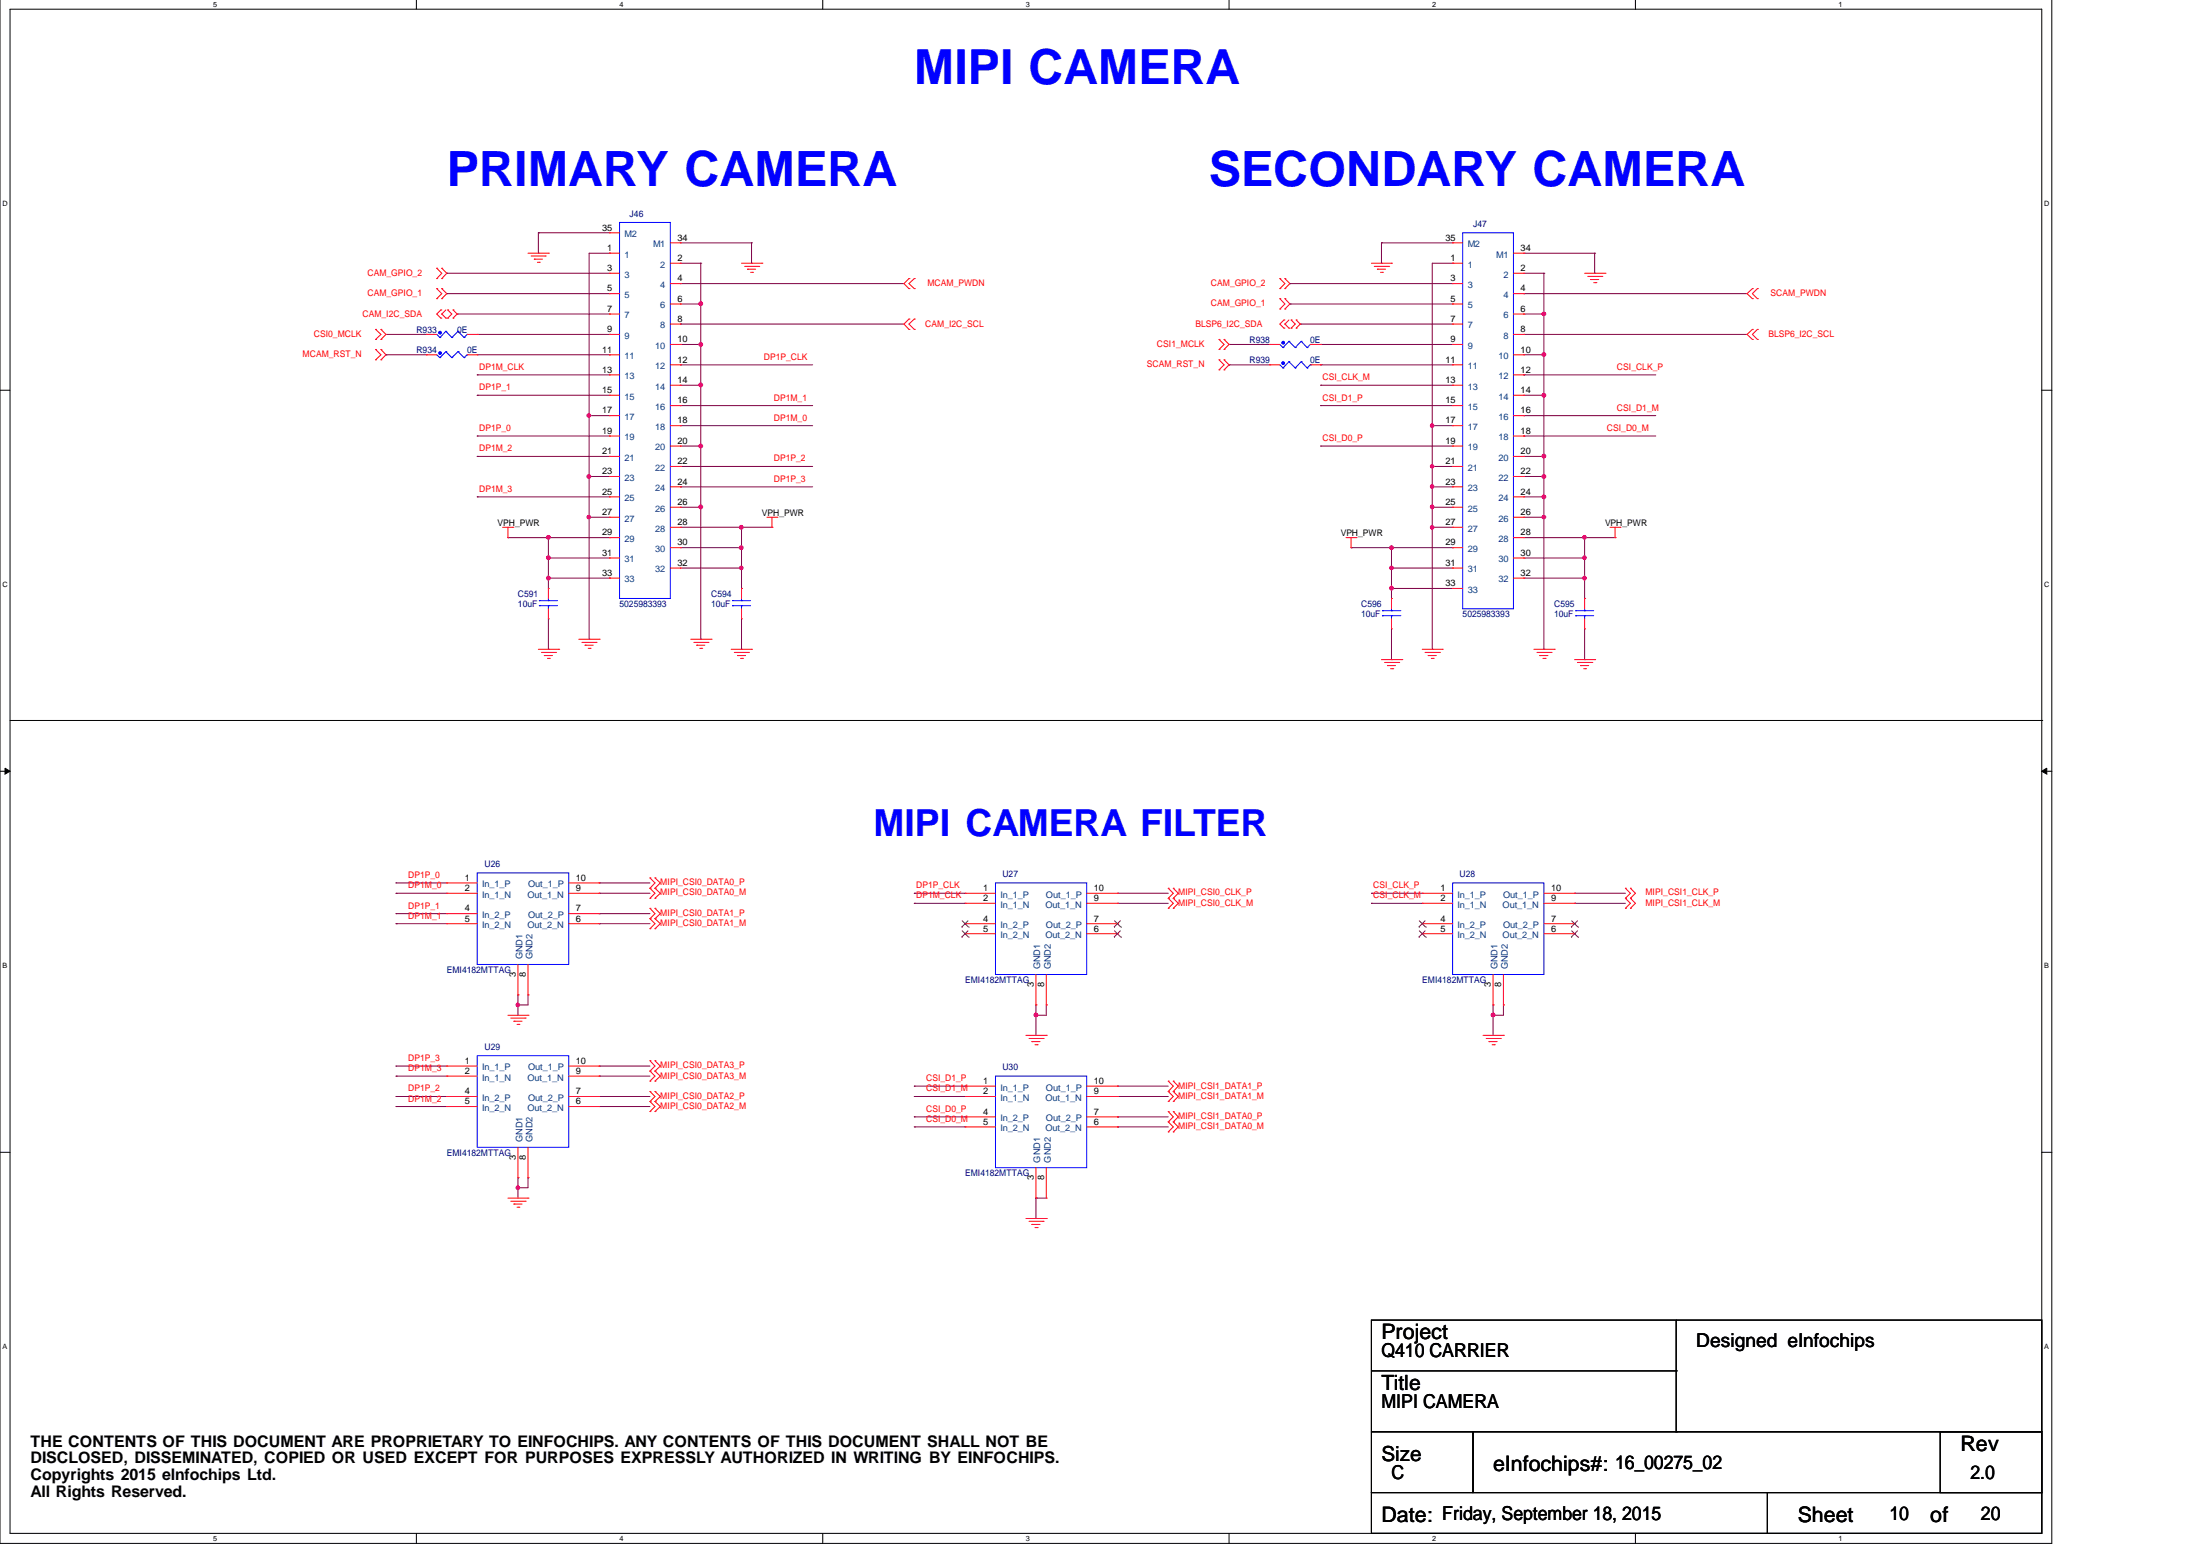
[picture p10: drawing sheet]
<svg xmlns="http://www.w3.org/2000/svg" width="297mm" height="210mm" viewBox="0 0 297 210" stroke-linecap="round" stroke-linejoin="round" font-family="sans-serif">
<path d="M0 -.1v208.4h277v-208.4M1.4 1.2h274.3v205.8h-274.3z" fill="none" stroke="#000" stroke-width=".14"/>
<g fill="#fff">
<path d="M28.8 0h.5v1.1h-.5z"/>
<path d="M28.8 207.1h.5v1.1h-.5z"/>
</g>
<path d="M56.2 -.1v1.3M56.2 207v1.3" fill="none" stroke="#000" stroke-width=".14"/>
<g fill="#fff">
<path d="M83.7 0h.5v1.1h-.5z"/>
<path d="M83.7 207.1h.5v1.1h-.5z"/>
</g>
<path d="M111.1 -.1v1.3M111.1 207v1.3" fill="none" stroke="#000" stroke-width=".14"/>
<g fill="#fff">
<path d="M138.5 0h.5v1.1h-.5z"/>
<path d="M138.5 207.1h.5v1.1h-.5z"/>
</g>
<path d="M165.9 -.1v1.3M165.9 207v1.3" fill="none" stroke="#000" stroke-width=".14"/>
<g fill="#fff">
<path d="M193.4 0h.5v1.1h-.5z"/>
<path d="M193.4 207.1h.5v1.1h-.5z"/>
</g>
<path d="M220.8 -.1v1.3M220.8 207v1.3" fill="none" stroke="#000" stroke-width=".14"/>
<g fill="#fff">
<path d="M248.2 0h.6v1.1h-.6z"/>
<path d="M248.2 207.1h.6v1.1h-.6z"/>
<path d="M.3 26.9h.7v1.1h-.7z"/>
<path d="M276 26.9h.7v1.1h-.7z"/>
<path d="M.3 78.4h.7v1h-.7z"/>
<path d="M276 78.4h.7v1h-.7z"/>
</g>
<path d="M0 52.7h1.4M275.7 52.7h1.3" fill="none" stroke="#000" stroke-width=".14"/>
<g fill="#fff">
<path d="M.3 129.8h.6v1.1h-.6z"/>
<path d="M276 129.8h.6v1.1h-.6z"/>
</g>
<path d="M0 104.1h1.4M275.7 104.1h1.3" fill="none" stroke="#000" stroke-width=".14"/>
<path d="M.7 103.7l.7 .4-.7 .4zM275.7 104.1l.7-.4v.8z" fill="#000" stroke="#000" stroke-width=".14"/>
<g fill="#fff">
<path d="M.3 181.2h.6v1.1h-.6z"/>
<path d="M276 181.2h.6v1.1h-.6z"/>
</g>
<g fill="none" stroke="#000" stroke-width=".14">
<path d="M1.4 97.3h274.3M275.7 97.3h.1M0 155.5h1.4M275.7 155.5h1.3M185.2 178.2h90.5v15.1h-90.5zM226.3 178.2v15.1M185.2 193.3h13.7v8.2h-13.7zM185.2 185.1h41.1M198.9 193.3h76.8v8.2h-76.8zM226.3 193.3h.1M226.3 185.1h.1M262 193.3h13.7v8.2h-13.7z"/>
<path d="M185.2 201.5h53.4v5.5h-53.4zM238.6 201.5h37.1v5.5h-37.1z"/>
</g>
<g fill="none" stroke="#800040" stroke-width=".14">
<path d="M60.3 36.9h.1M60.3 39.6h.1M60.3 36.9h22M60.3 39.6h22M72.7 31.4h.1M72.7 34.2h.1M72.7 31.4h9.6M72.7 31.4v2.8M82.3 34.2h.1M82.3 34.2h-2.8v52.1M91.9 38.3h.1M91.9 32.8h9.6"/>
<path d="M91.9 38.3h30.1M91.9 35.5h2.7M94.6 35.5h.1M94.6 35.5v50.8M101.5 32.8h.1M101.5 35.5h.1M101.5 32.8v2.7M174.2 38.3h.1M174.2 38.3h21.9M186.5 32.8h.1M186.5 35.5h.1M186.5 32.8h9.6"/>
<path d="M186.5 32.8v2.7M196.1 35.5h.1M196.1 35.5h-2.7v52.1M205.7 39.6h.1M205.7 36.9h2.7M205.7 39.6h30.2M205.7 34.2h9.6M208.4 36.9h.1M208.4 36.9v50.7M215.3 34.2h.1M215.3 36.9h.1M215.3 34.2v2.7"/>
<path d="M52.1 47.9h.1M52.1 45.1h5.5M52.1 47.9h5.5M57.6 45.1h.1M61.7 42.4h.1M61.7 42.4h20.6M64.4 58.9h.1M64.4 53.4h.1M64.4 50.6h.1M64.4 58.9h17.9M64.4 53.4h17.9M64.4 50.6h17.9"/>
<path d="M64.4 45.1h17.9M64.4 47.9h17.9M79.5 56.1h.1M79.5 56.1h2.8M82.3 47.9h.1M82.3 45.1h.1M91.9 57.5h.1M91.9 54.8h.1M91.9 49.2h.1M91.9 43.7h.1M91.9 57.5h17.8M91.9 54.8h17.8"/>
<path d="M91.9 49.2h17.8M91.9 52h2.7M91.9 43.7h30.1M91.9 41h2.7M91.9 46.5h2.7M94.6 41h.1M94.6 52h.1M94.6 46.5h.1M165.9 46.5h.1M165.9 49.2h.1M165.9 49.2h5.5M165.9 46.5h5.5"/>
<path d="M174.2 41h.1M174.2 41h21.9M175.6 43.7h.1M175.6 43.7h20.5M178.3 46.5h.1M178.3 49.2h.1M178.3 52h.1M178.3 54.8h.1M178.3 54.8h17.8M178.3 49.2h17.8M178.3 52h17.8M178.3 46.5h17.8"/>
<path d="M193.4 57.5h.1M193.4 57.5h2.7M205.7 45.1h.1M205.7 50.6h.1M205.7 56.1h.1M205.7 58.9h.1M205.7 58.9h17.9M205.7 56.1h17.9M205.7 53.4h2.7M205.7 50.6h17.9M205.7 42.4h2.7M205.7 45.1h30.2"/>
<path d="M205.7 47.9h2.7M208.4 42.4h.1M208.4 53.4h.1M208.4 47.9h.1M64.4 67.1h.1M64.4 61.6h.1M64.4 67.1h17.9M64.4 61.6h17.9M68.6 72.6h.1M68.6 72.6h13.7M74 78h.1M74 75.3h.1"/>
<path d="M74 72.6h.1M74 72.6v6.8M74 78h8.3M74 75.3h8.3M79.5 69.8h.1M79.5 64.3h.1M79.5 69.8h2.8M79.5 64.3h2.8M82.3 78h.1M82.3 72.6h.1M91.9 65.7h.1M91.9 63h.1"/>
<path d="M91.9 76.7h8.2M91.9 71.2h12.3M91.9 73.9h8.2M91.9 68.5h2.7M91.9 65.7h17.8M91.9 63h17.8M91.9 60.2h2.7M94.6 68.5h.1M94.6 60.2h.1M100.1 76.7h.1M100.1 79.4h.1M100.1 71.2h.1"/>
<path d="M100.1 73.9h.1M100.1 71.2v8.2M104.2 71.2h.1M178.3 60.2h.1M178.3 60.2h17.8M182.4 73.9h.1M182.4 73.9h13.7M187.9 79.4h.1M187.9 76.7h.1M187.9 73.9h.1M187.9 76.7h8.2M187.9 73.9v6.9"/>
<path d="M187.9 79.4h8.2M193.4 71.2h.1M193.4 65.7h.1M193.4 68.5h.1M193.4 63h.1M193.4 71.2h2.7M193.4 68.5h2.7M193.4 65.7h2.7M193.4 63h2.7M196.1 79.4h.1M196.1 73.9h.1M205.7 78h8.3"/>
<path d="M205.7 75.3h8.3M205.7 72.6h12.4M205.7 67.1h2.7M205.7 69.8h2.7M205.7 64.3h2.7M205.7 61.6h2.7M208.4 69.8h.1M208.4 61.6h.1M208.4 64.3h.1M208.4 67.1h.1M214 78h.1M214 72.6h.1"/>
<path d="M214 75.3h.1M214 72.6v8.2M218.1 72.6h.1M74 87.6h.1M74 83.5v4.1M79.5 86.3h.1M94.6 86.3h.1M100.1 87.6h.1M100.1 83.5v4.1M187.9 89h.1M187.9 84.9v4.1M193.4 87.6h.1"/>
<path d="M208.4 87.6h.1M214 89h.1M214 80.8h.1M214 84.9v4.1M53.5 119.2h.1M53.5 119.2h6.8M80.9 119.2h.1M80.9 119.2h6.9M53.5 120.6h.1M53.5 123.3h.1M53.5 124.7h.1M53.5 120.6h6.8"/>
<path d="M53.5 123.3h6.8M53.5 124.7h6.8M69.9 134.3h.1M69.9 135.7h.1M69.9 134.3v2.7M71.3 134.3h.1M71.3 134.3v1.4h-1.4M80.9 120.6h.1M80.9 123.3h.1M80.9 124.7h.1M80.9 120.6h6.9M80.9 123.3h6.9"/>
<path d="M80.9 124.7h6.9M123.4 120.6h.1M123.4 121.9h.1M123.4 120.6h6.9M123.4 121.9h6.9M139.9 135.7h.1M139.9 137h.1M139.9 135.7v4.1M141.3 135.7h.1M141.3 135.7v1.3h-1.4M150.9 120.6h.1M150.9 121.9h.1"/>
<path d="M150.9 120.6h6.8M150.9 121.9h6.8M185.2 120.6h.1M185.2 121.9h.1M185.2 120.6h6.8M185.2 121.9h6.8M201.6 135.7h.1M201.6 137h.1M201.6 135.7v4.1M203 135.7h.1M203 135.7v1.3h-1.4M212.6 120.6h.1"/>
<path d="M212.6 121.9h.1M212.6 120.6h6.9M212.6 121.9h6.9M53.5 143.9h.1M53.5 145.3h.1M53.5 148h.1M53.5 149.4h.1M53.5 143.9h6.8M53.5 145.3h6.8M53.5 148h6.8M53.5 149.4h6.8M69.9 159h.1"/>
<path d="M69.9 159v2.7M71.3 159h.1M71.3 159v1.3h-1.4M80.9 143.9h.1M80.9 145.3h.1M80.9 148h.1M80.9 149.4h.1M80.9 143.9h6.9M80.9 145.3h6.9M80.9 148h6.9M80.9 149.4h6.9M123.4 146.6h.1"/>
<path d="M123.4 148h.1M123.4 150.8h.1M123.4 152.1h.1M123.4 148h6.9M123.4 146.6h6.9M123.4 150.8h6.9M123.4 152.1h6.9M150.9 146.6h.1M150.9 148h.1M150.9 150.8h.1M150.9 152.1h.1M150.9 148h6.8"/>
<path d="M150.9 146.6h6.8M150.9 150.8h6.8M150.9 152.1h6.8M69.9 160.3h.1M139.9 161.7h.1M139.9 161.7v2.8M139.9 161.7h1.4"/>
</g>
<g fill="#f0f" stroke="#f0f" stroke-width=".14">
<circle cx="69.9" cy="135.6" r=".24"/>
<circle cx="69.9" cy="160.3" r=".24"/>
<circle cx="139.9" cy="137" r=".25"/>
<circle cx="201.6" cy="137" r=".25"/>
<circle cx="74" cy="78" r=".25"/>
<circle cx="100.1" cy="76.7" r=".24"/>
<circle cx="74" cy="75.3" r=".25"/>
<circle cx="100.1" cy="71.2" r=".25"/>
<circle cx="100.1" cy="73.9" r=".25"/>
<circle cx="74" cy="72.5" r=".25"/>
<circle cx="79.5" cy="56.1" r=".24"/>
<circle cx="94.6" cy="41" r=".25"/>
<circle cx="79.5" cy="69.8" r=".24"/>
<circle cx="94.6" cy="68.4" r=".25"/>
<circle cx="79.5" cy="64.3" r=".25"/>
<circle cx="94.6" cy="52" r=".25"/>
<circle cx="94.6" cy="60.2" r=".25"/>
<circle cx="193.3" cy="57.5" r=".24"/>
<circle cx="213.9" cy="78" r=".24"/>
<circle cx="187.9" cy="76.7" r=".24"/>
<circle cx="187.9" cy="79.4" r=".25"/>
<circle cx="187.9" cy="73.9" r=".25"/>
<circle cx="213.9" cy="72.5" r=".24"/>
<circle cx="213.9" cy="75.3" r=".24"/>
<circle cx="208.5" cy="42.4" r=".24"/>
<circle cx="208.5" cy="69.8" r=".24"/>
<circle cx="193.3" cy="65.7" r=".24"/>
<circle cx="193.3" cy="68.4" r=".24"/>
<circle cx="208.4" cy="61.6" r=".25"/>
<circle cx="193.4" cy="62.9" r=".23"/>
<circle cx="208.4" cy="64.3" r=".25"/>
<circle cx="208.4" cy="67.1" r=".25"/>
<circle cx="94.6" cy="46.5" r=".25"/>
<circle cx="208.4" cy="47.9" r=".25"/>
<circle cx="208.4" cy="53.4" r=".25"/>
<circle cx="193.3" cy="71.2" r=".24"/>
</g>
<g fill="none" stroke="#f00" stroke-width=".14">
<path d="M59 37.6h.1M59 36.2h.1M59 39h.1M59 36.2l.6 .7-.6 .7M59 39l.6 .6-.6 .7M59.6 36.2h.1M59.6 37.6h.1M59.6 39h.1M59.6 36.2l.7 .7-.7 .7M59.6 39l.7 .6-.7 .7M71.3 34.2h2.7M71.7 34.6h1.9"/>
<path d="M72.1 35h.1M72.1 35h1.1M72.6 35.4h.2M72.8 35.4h.1M73.6 34.6h.1M74 34.2h.1M82.3 34.2h.1M82.3 36.9h.1M82.3 39.6h.1M82.3 31.4h.1M82.3 34.2h1.4M82.3 36.9h1.4"/>
<path d="M82.3 39.6h1.4M82.3 31.4h1.4M90.5 35.5h1.4M90.5 38.3h1.4M90.5 32.8h1.4M91.9 32.8h.1M91.9 35.5h.1M91.9 38.3h.1M100.1 35.5h2.8M100.5 36h1.9M100.9 36.3h.1M100.9 36.3h1.1"/>
<path d="M101.3 36.8h.3M101.6 36.8h.1M102.4 36h.1M102.9 35.5h.1M122.7 39h.1M122.7 37.6h.1M122.7 37.6l-.7 .7 .7 .7M123.4 37.6h.1M123.4 39h.1M123.4 37.6l-.7 .7 .7 .7M172.8 39h.1M172.8 37.6h.1"/>
<path d="M172.8 37.6l.7 .7-.7 .7M173.5 37.6h.1M173.5 39h.1M173.5 37.6l.7 .7-.7 .7M185.2 35.5h2.7M185.5 36h2M186 36.3h.1M186 36.3h1.1M186.4 36.8h.2M186.6 36.8h.1M187.5 36h.1M187.9 35.5h.1"/>
<path d="M196.1 35.5h.1M196.1 38.3h.1M196.1 32.8h.1M196.1 35.5h1.4M196.1 38.3h1.4M196.1 32.8h1.4M204.3 34.2h1.4M204.3 36.9h1.4M204.3 39.6h1.4M205.7 34.2h.1M205.7 36.9h.1M205.7 39.6h.1"/>
<path d="M214 36.9h2.7M214.4 37.3h1.9M214.8 37.7h.1M214.8 37.7h1.1M215.2 38.2h.3M215.5 38.2h.1M216.3 37.3h.1M216.7 36.9h.1M236.6 39h.1M236.6 39l-.7 .6 .7 .7M237.3 39h.1M237.3 39l-.7 .6 .7 .7"/>
<path d="M50.7 48.6h.1M50.7 47.2h.1M50.7 45.8h.1M50.7 44.5h.1M50.7 47.2l.7 .7-.7 .7M50.7 44.5l.7 .6-.7 .7M51.4 47.2h.1M51.4 48.6h.1M51.4 44.5h.1M51.4 45.8h.1M51.4 47.2l.7 .7-.7 .7M51.4 44.5l.7 .6-.7 .7"/>
<path d="M57.6 47.9h.1M57.6 45.1h.1M57.6 45.1h1.4M57.6 47.9h1.4M59 40.3h.1M59.5 41.8h.1M59.5 42.9h.1M59.5 41.8l-.5 .6 .5 .5M59.6 40.3h.1M59.6 42.4h.1M59.6 42.4l.6 .5M60.2 42.9h.1"/>
<path d="M60.2 41.8l-.6 .6M60.5 42.9h.1M60.5 41.8h.1M60.5 41.8l.5 .6-.5 .5M61.2 42.9h.1M61.2 41.8h.1M61.2 41.8l.5 .6-.5 .5M63.1 45.1h1.3M63.1 47.9h1.3M64.4 47.9h.1M64.4 45.1h.1M82.3 42.4h.1"/>
<path d="M82.3 45.1h.1M82.3 47.9h.1M82.3 50.6h.1M82.3 53.4h.1M82.3 56.1h.1M82.3 58.9h.1M82.3 42.4h1.4M82.3 45.1h1.4M82.3 47.9h1.4M82.3 50.6h1.4M82.3 53.4h1.4M82.3 56.1h1.4"/>
<path d="M82.3 58.9h1.4M90.5 49.2h1.4M90.5 41h1.4M90.5 43.7h1.4M90.5 46.5h1.4M90.5 52h1.4M90.5 54.8h1.4M90.5 57.5h1.4M91.9 41h.1M91.9 43.7h.1M91.9 46.5h.1M91.9 49.2h.1"/>
<path d="M91.9 52h.1M91.9 54.8h.1M91.9 57.5h.1M122.7 44.5h.1M122.7 43.1h.1M122.7 43.1l-.7 .6 .7 .8M123.4 43.1h.1M123.4 44.5h.1M123.4 43.1l-.7 .6 .7 .8M164.6 47.2h.1M164.6 45.8h.1M164.6 49.9h.1"/>
<path d="M164.6 48.6h.1M164.6 45.8l.7 .7-.7 .7M164.6 48.6l.7 .6-.7 .7M165.3 45.8h.1M165.3 47.2h.1M165.3 48.6h.1M165.3 49.9h.1M165.3 45.8l.6 .7-.6 .7M165.3 48.6l.6 .6-.6 .7M171.4 49.2h.1M171.4 46.5h.1M171.4 49.2h1.4"/>
<path d="M171.4 46.5h1.4M172.8 41.7h.1M172.8 40.3h.1M172.8 40.3l.7 .7-.7 .7M173.4 43.2h.1M173.4 44.3h.1M173.4 43.2l-.6 .5 .6 .6M173.5 43.7h.1M173.5 40.3h.1M173.5 41.7h.1M173.5 43.7l.5 .6M173.5 40.3l.7 .7-.7 .7"/>
<path d="M174 44.3h.1M174 43.2l-.5 .5M174.3 44.3h.1M174.3 43.2h.1M174.3 43.2l.6 .5-.6 .6M175 44.3h.1M175 43.2h.1M175 43.2l.6 .5-.6 .6M176.9 49.2h1.4M176.9 46.5h1.4M178.3 49.2h.1M178.3 46.5h.1"/>
<path d="M196.1 41h.1M196.1 43.7h.1M196.1 46.5h.1M196.1 49.2h.1M196.1 52h.1M196.1 54.8h.1M196.1 57.5h.1M196.1 49.2h1.4M196.1 41h1.4M196.1 43.7h1.4M196.1 46.5h1.4M196.1 52h1.4"/>
<path d="M196.1 54.8h1.4M196.1 57.5h1.4M204.3 42.4h1.4M204.3 45.1h1.4M204.3 47.9h1.4M204.3 50.6h1.4M204.3 53.4h1.4M204.3 56.1h1.4M204.3 58.9h1.4M205.7 42.4h.1M205.7 45.1h.1M205.7 47.9h.1"/>
<path d="M205.7 50.6h.1M205.7 53.4h.1M205.7 56.1h.1M205.7 58.9h.1M236.6 45.8h.1M236.6 44.5h.1M236.6 40.3h.1M236.6 44.5l-.7 .6 .7 .7M237.3 44.5h.1M237.3 45.8h.1M237.3 40.3h.1M237.3 44.5l-.7 .6 .7 .7"/>
<path d="M67.9 71.2h1.4M68.6 72.6h.1M68.6 71.2v1.4M69.3 71.2h.1M74 79.4h.1M74 79.4v1.4M82.3 61.6h.1M82.3 64.3h.1M82.3 67.1h.1M82.3 69.8h.1M82.3 72.6h.1M82.3 75.3h.1"/>
<path d="M82.3 78h.1M82.3 69.8h1.4M82.3 72.6h1.4M82.3 61.6h1.4M82.3 64.3h1.4M82.3 67.1h1.4M82.3 75.3h1.4M82.3 78h1.4M90.5 71.2h1.4M90.5 60.2h1.4M90.5 63h1.4M90.5 65.7h1.4"/>
<path d="M90.5 68.5h1.4M90.5 73.9h1.4M90.5 76.7h1.4M91.9 60.2h.1M91.9 63h.1M91.9 65.7h.1M91.9 68.5h.1M91.9 71.2h.1M91.9 73.9h.1M91.9 76.7h.1M100.1 79.4h.1M100.1 79.4v1.4"/>
<path d="M103.5 69.8h1.4M104.2 71.2h.1M104.2 69.8v1.4M104.9 69.8h.1M181.7 72.6h1.4M182.4 73.9h.1M182.4 72.6v1.3M183.1 72.6h.1M196.1 60.2h.1M196.1 63h.1M196.1 65.7h.1M196.1 68.5h.1"/>
<path d="M196.1 71.2h.1M196.1 73.9h.1M196.1 76.7h.1M196.1 79.4h.1M196.1 71.2h1.4M196.1 60.2h1.4M196.1 63h1.4M196.1 65.7h1.4M196.1 68.5h1.4M196.1 73.9h1.4M196.1 76.7h1.4M196.1 79.4h1.4"/>
<path d="M204.3 69.8h1.4M204.3 72.6h1.4M204.3 61.6h1.4M204.3 64.3h1.4M204.3 67.1h1.4M204.3 75.3h1.4M204.3 78h1.4M205.7 61.6h.1M205.7 64.3h.1M205.7 67.1h.1M205.7 69.8h.1M205.7 72.6h.1"/>
<path d="M205.7 75.3h.1M205.7 78h.1M217.4 71.2h1.3M218.1 72.6h.1M218.1 71.2v1.4M218.7 71.2h.1M72.7 87.6h2.7M73.1 88.1h1.9M73.5 88.5h.1M73.5 88.5h1.1M73.9 88.9h.3M74 83.5h.1"/>
<path d="M74 82.2v1.3M74.2 88.9h.1M75 88.1h.1M75.4 87.6h.1M78.1 86.3h2.8M78.6 86.7h1.9M79 87.1h.1M79 87.1h1.1M79.4 87.5h.3M79.7 87.5h.1M80.5 86.7h.1M80.9 86.3h.1"/>
<path d="M93.3 86.3h2.7M93.7 86.7h1.9M94.1 87.1h.1M94.1 87.1h1.1M94.5 87.5h.2M94.7 87.5h.1M95.6 86.7h.1M96 86.3h.1M98.7 87.6h2.8M99.1 88.1h1.9M99.6 88.5h.1M99.6 88.5h1.1"/>
<path d="M100 88.9h.2M100.1 83.5h.1M100.1 82.2v1.3M100.2 88.9h.1M101 88.1h.1M101.5 87.6h.1M186.5 89h2.8M186.9 89.4h1.9M187.3 89.8h.1M187.3 89.8h1.1M187.7 90.3h.3M187.9 80.8h.1"/>
<path d="M187.9 84.9h.1M187.9 80.8v1.4M187.9 83.5v1.4M188 90.3h.1M188.8 89.4h.1M189.3 89h.1M192 87.6h2.7M192.4 88.1h2M192.8 88.5h.1M192.8 88.5h1.1M193.3 88.9h.2M193.5 88.9h.1"/>
<path d="M194.4 88.1h.1M194.7 87.6h.1M207.1 87.6h2.7M207.5 88.1h1.9M207.9 88.5h.1M207.9 88.5h1.1M208.3 88.9h.3M208.6 88.9h.1M209.4 88.1h.1M209.8 87.6h.1M212.6 89h2.7M213 89.4h1.9"/>
<path d="M213.4 89.8h.1M213.4 89.8h1.1M213.8 90.3h.3M214 80.8h.1M214 84.9h.1M214 80.8v1.4M214 83.5v1.4M214.1 90.3h.1M214.9 89.4h.1M215.3 89h.1M60.3 119.2h.1M60.3 119.2h4.1"/>
<path d="M76.8 119.2h4.1M80.9 119.2h.1M87.8 119.9h.1M87.8 118.5h.1M87.8 118.5l.6 .7-.6 .7M87.8 119.9l.6 .7-.6 .7M88.4 119.9h.1M88.4 118.5h.1M88.4 118.5l.8 .7-.8 .7M88.4 119.9l.8 .7-.8 .7M157.7 119.9h.1M157.7 119.9l.7 .7-.7 .7"/>
<path d="M158.4 119.9h.1M158.4 119.9l.7 .7-.7 .7M219.5 119.9h.1M219.5 119.9l.6 .7-.6 .7M220.1 119.9h.1M220.1 119.9l.7 .7-.7 .7M60.3 120.6h.1M60.3 123.3h.1M60.3 124.7h.1M60.3 120.6h4.1M60.3 124.7h4.1M60.3 123.3h4.1"/>
<path d="M68.6 137h2.7M69 137.4h1.9M69.4 137.9h.1M69.4 137.9h1.1M69.8 138.3h.3M69.9 134.3h.1M69.9 130.2v4.1M70.1 138.3h.1M70.9 137.4h.1M71.3 137h.1M71.3 134.3h.1M71.3 130.2v4.1"/>
<path d="M76.8 120.6h4.1M76.8 124.7h4.1M76.8 123.3h4.1M80.9 120.6h.1M80.9 123.3h.1M80.9 124.7h.1M87.8 121.3h.1M87.8 124h.1M87.8 122.6h.1M87.8 125.4h.1M87.8 122.6l.6 .7-.6 .7M87.8 124l.6 .7-.6 .7"/>
<path d="M88.4 121.3h.1M88.4 124h.1M88.4 122.6h.1M88.4 125.4h.1M88.4 122.6l.8 .7-.8 .7M88.4 124l.8 .7-.8 .7M130.3 120.6h.1M130.3 121.9h.1M130.3 124.7h.1M130.3 126h.1M130.3 120.6h4.1M130.3 121.9h4.1"/>
<path d="M130.3 124.7h4.1M130.3 126h4.1M138.5 139.8h2.8M139.9 135.7h.1M139.9 131.5v4.2M141.3 139.8h.1M141.3 135.7h.1M141.3 131.5v4.2M146.7 120.6h4.2M146.7 121.9h4.2M146.7 124.7h4.2M146.7 126h4.2"/>
<path d="M150.9 120.6h.1M150.9 121.9h.1M150.9 124.7h.1M150.9 126h.1M157.7 121.3h.1M157.7 122.6h.1M157.7 121.3l.7 .6-.7 .7M158.4 121.3h.1M158.4 122.6h.1M158.4 121.3l.7 .6-.7 .7M192 120.6h.1M192 121.9h.1"/>
<path d="M192 124.7h.1M192 126h.1M192 120.6h4.1M192 121.9h4.1M192 124.7h4.1M192 126h4.1M200.2 139.8h2.8M201.6 135.7h.1M201.6 131.5v4.2M203 139.8h.1M203 135.7h.1M203 131.5v4.2"/>
<path d="M208.4 120.6h4.2M208.4 121.9h4.2M208.4 124.7h4.2M208.4 126h4.2M212.6 120.6h.1M212.6 121.9h.1M212.6 124.7h.1M212.6 126h.1M219.5 121.3h.1M219.5 122.6h.1M219.5 121.3l.6 .6-.6 .7M220.1 121.3h.1"/>
<path d="M220.1 122.6h.1M220.1 121.3l.7 .6-.7 .7M60.3 143.9h.1M60.3 145.3h.1M60.3 148h.1M60.3 149.4h.1M60.3 148h4.1M60.3 143.9h4.1M60.3 145.3h4.1M60.3 149.4h4.1M69.9 159h.1M69.9 154.9v4.1"/>
<path d="M71.3 159h.1M71.3 154.9v4.1M76.8 148h4.1M76.8 143.9h4.1M76.8 145.3h4.1M76.8 149.4h4.1M80.9 143.9h.1M80.9 145.3h.1M80.9 148h.1M80.9 149.4h.1M87.8 144.6h.1M87.8 143.2h.1"/>
<path d="M87.8 145.9h.1M87.8 148.7h.1M87.8 147.3h.1M87.8 150h.1M87.8 143.2l.6 .7-.6 .7M87.8 144.6l.6 .7-.6 .6M87.8 147.3l.6 .7-.6 .7M87.8 148.7l.6 .7-.6 .6M88.4 144.6h.1M88.4 143.2h.1M88.4 145.9h.1M88.4 148.7h.1"/>
<path d="M88.4 147.3h.1M88.4 150h.1M88.4 143.2l.8 .7-.8 .7M88.4 144.6l.8 .7-.8 .6M88.4 147.3l.8 .7-.8 .7M88.4 148.7l.8 .7-.8 .6M130.3 146.6h.1M130.3 148h.1M130.3 150.8h.1M130.3 152.1h.1M130.3 146.6h4.1M130.3 148h4.1"/>
<path d="M130.3 150.8h4.1M130.3 152.1h4.1M138.9 140.2h1.9M139.3 140.6h.1M139.3 140.6h1.1M139.7 141h.3M139.9 157.6v4.1M140 141h.1M140.8 140.2h.1M141.3 157.6v4.1M146.7 146.6h4.2M146.7 148h4.2"/>
<path d="M146.7 150.8h4.2M146.7 152.1h4.2M150.9 146.6h.1M150.9 148h.1M150.9 150.8h.1M150.9 152.1h.1M157.7 147.3h.1M157.7 145.9h.1M157.7 148.7h.1M157.7 151.4h.1M157.7 150h.1M157.7 152.8h.1"/>
<path d="M157.7 145.9l.7 .7-.7 .7M157.7 147.3l.7 .7-.7 .7M157.7 150l.7 .8-.7 .6M157.7 151.4l.7 .7-.7 .7M158.4 147.3h.1M158.4 145.9h.1M158.4 148.7h.1M158.4 151.4h.1M158.4 150h.1M158.4 152.8h.1M158.4 145.9l.7 .7-.7 .7M158.4 147.3l.7 .7-.7 .7"/>
<path d="M158.4 150l.7 .8-.7 .6M158.4 151.4l.7 .7-.7 .7M200.7 140.2h1.9M201 140.6h.1M201 140.6h1.1M201.5 141h.3M201.8 141h.1M202.6 140.2h.1M68.6 161.7h2.7M69 162.2h1.9M69.4 162.5h.1M69.4 162.5h1.1"/>
<path d="M69.8 163h.3M70.1 163h.1M70.9 162.2h.1M71.3 161.7h.1M138.5 164.5h2.8M138.9 164.9h1.9M139.3 165.3h.1M139.3 165.3h1.1M139.7 165.7h.3M139.9 161.7h.1M140 165.7h.1M140.8 164.9h.1"/>
<path d="M141.3 164.5h.1M141.3 161.7h.1"/>
</g>
<g fill="none" stroke="#00f" stroke-width=".14">
<path d="M83.7 30h6.8v50.8h-6.8zM197.5 31.4h6.8v50.8h-6.8zM59 47.9l.4 .4M59 45.1l.4 .5M59.4 48.3h.1M59.4 45.6h.1M60.2 47.5h.1M60.2 44.7h.1M60.2 47.5l-.8 .8M60.2 47.5l.8 .8M60.2 44.7l-.8 .9M60.2 44.7l.8 .9"/>
<path d="M61 48.3h.1M61 45.6h.1M61.8 47.5h.1M61.8 44.7h.1M61.8 47.5l-.8 .8M61.8 47.5l.9 .8M61.8 44.7l-.8 .9M61.8 44.7l.9 .9M62.7 48.3h.1M62.7 45.6h.1M63.1 47.9h.1M63.1 45.1h.1"/>
<path d="M63.1 47.9l-.4 .4M63.1 45.1l-.4 .5M172.8 49.2l.4 .5M172.8 46.5l.4 .4M173.2 49.7h.1M173.2 46.9h.1M174 48.8h.1M174 46.1h.1M174 48.8l-.8 .9M174 48.8l.9 .9M174 46.1l-.8 .8M174 46.1l.9 .8"/>
<path d="M174.9 49.7h.1M174.9 46.9h.1M175.7 48.8h.1M175.7 46.1h.1M175.7 48.8l-.8 .9M175.7 48.8l.8 .9M175.7 46.1l-.8 .8M175.7 46.1l.8 .8M176.5 49.7h.1M176.5 46.9h.1M176.9 49.2h.1M176.9 46.5h.1"/>
<path d="M176.9 49.2l-.4 .5M176.9 46.5l-.4 .4M72.8 81.8h.1M72.8 81.1h.1M72.8 81.8h2.5M72.8 81.1h2.5M74 81.1h.1M74 81.8h.1M74 80.8v.3M74 81.8v.4M98.9 81.8h.1M98.9 81.1h.1"/>
<path d="M98.9 81.8h2.4M98.9 81.1h2.4M100.1 81.1h.1M100.1 81.8h.1M100.1 80.8v.3M100.1 81.8v.4M186.6 83.1h.1M186.6 82.4h.1M186.6 83.1h2.5M186.6 82.4h2.5M187.9 82.4h.1M187.9 83.1h.1"/>
<path d="M187.9 82.2v.2M187.9 83.1v.4M212.7 83.1h.1M212.7 82.4h.1M212.7 83.1h2.5M212.7 82.4h2.5M214 82.4h.1M214 83.1h.1M214 82.2v.2M214 83.1v.4M64.4 117.8h12.4v12.4h-12.4zM134.4 119.2h12.3v12.3h-12.3z"/>
<path d="M196.1 119.2h12.3v12.3h-12.3zM64.4 142.5h12.4v12.4h-12.4zM134.4 145.3h12.3v12.3h-12.3z"/>
</g>
<g fill="none" stroke="#804000" stroke-width=".14">
<path d="M129.8 125.2h.1M129.8 126.5h.1M129.9 124.3l.9 .9M129.9 125.6l.9 .9M130.7 124.3l-.9 .9M130.7 125.6l-.9 .9M130.8 125.2h.1M130.8 126.5h.1M150.4 125.2h.1M150.4 126.5h.1M150.5 124.3l.8 .9M150.5 125.6l.8 .9"/>
<path d="M151.3 124.3l-.9 .9M151.3 125.6l-.9 .9M151.3 125.2h.1M151.3 126.5h.1M191.6 125.2h.1M191.6 126.5h.1M191.6 124.3l.9 .9M191.6 125.6l.9 .9M192.4 124.3l-.8 .9M192.4 125.6l-.8 .9M192.5 125.2h.1M192.5 126.5h.1"/>
<path d="M212.1 125.2h.1M212.1 126.5h.1M212.2 124.3l.9 .9M212.2 125.6l.9 .9M213 124.3l-.9 .9M213 125.6l-.9 .9M213.1 125.2h.1M213.1 126.5h.1"/>
</g>
<g fill="#00f" stroke="#00f" stroke-width=".14">
<circle cx="173.2" cy="49" r=".19"/>
<circle cx="59.4" cy="47.7" r=".19"/>
<circle cx="59.4" cy="44.9" r=".19"/>
<circle cx="173.2" cy="46.3" r=".19"/>
</g>
<g font-size="6.6" fill="#00f">
<text x="60.3" y="25.2">PRIMARY CAMERA</text>
<text x="163.2" y="25.2">SECONDARY CAMERA</text>
</g>
<text font-size="6.5" fill="#00f" x="123.4" y="11.4">MIPI CAMERA</text>
<text font-size="5" fill="#00f" x="117.9" y="112.9">MIPI CAMERA FILTER</text>
<g font-size="2.9">
<text x="186.5" y="180.8">Project</text>
<text x="264.7" y="195.8">Rev</text>
<text x="201.6" y="198.6">eInfochips#: 16_00275_02</text>
<text x="186.5" y="205.5">Date: Friday, September 18, 2015</text>
<text x="242.7" y="205.5">Sheet</text>
<text x="260.6" y="205.5">of</text>
</g>
<g font-size="2.8">
<text x="186.5" y="187.6">Title</text>
<text x="186.5" y="197.2">Size</text>
</g>
<g font-size="2.6">
<text x="186.5" y="183.2">Q410 CARRIER</text>
<text x="229" y="181.9">Designed eInfochips</text>
<text x="186.5" y="190.1">MIPI CAMERA</text>
<text x="187.9" y="199.7">C</text>
<text x="266.1" y="199.7">2.0</text>
<text x="255.1" y="205.2">10</text>
<text x="267.5" y="205.2">20</text>
</g>
<g font-size="2.2">
<text x="4.1" y="195.3">THE CONTENTS OF THIS DOCUMENT ARE PROPRIETARY TO EINFOCHIPS. ANY CONTENTS OF THIS DOCUMENT SHALL NOT BE</text>
<text x="4.1" y="197.5">DISCLOSED, DISSEMINATED, COPIED OR USED EXCEPT FOR PURPOSES EXPRESSLY AUTHORIZED IN WRITING BY EINFOCHIPS.</text>
<text x="4.1" y="199.8">Copyrights 2015 eInfochips Ltd.</text>
<text x="4.1" y="202">All Rights Reserved.</text>
</g>
<g font-size="1.2" fill="#000080">
<text x="85" y="29.3">J46</text>
<text x="198.9" y="30.6">J47</text>
<text x="56.2" y="47.6">R934</text>
<text x="56.2" y="44.9">R933</text>
<text x="61.7" y="44.9">0E</text>
<text x="63.1" y="47.6">0E</text>
<text x="168.7" y="46.3">R938</text>
<text x="176.9" y="46.3">0E</text>
<text x="168.7" y="49">R939</text>
<text x="176.9" y="49">0E</text>
<text x="69.9" y="80.6">C591</text>
<text x="69.9" y="81.9">10uF</text>
<text x="83.7" y="81.9">5025983393</text>
<text x="96" y="80.6">C594</text>
<text x="96" y="81.9">10uF</text>
<text x="183.8" y="81.9">C596</text>
<text x="183.8" y="83.3">10uF</text>
<text x="197.5" y="83.3">5025983393</text>
<text x="209.8" y="81.9">C595</text>
<text x="209.8" y="83.3">10uF</text>
<text x="65.4" y="117.1">U26</text>
<text x="135.3" y="118.4">U27</text>
<text x="197.1" y="118.4">U28</text>
<text x="60.3" y="131.3">EMI4182MTTAG</text>
<text x="130.3" y="132.7">EMI4182MTTAG</text>
<text x="192" y="132.7">EMI4182MTTAG</text>
<text x="65.4" y="141.7">U29</text>
<text x="135.3" y="144.5">U30</text>
<text x="60.3" y="156">EMI4182MTTAG</text>
<text x="130.3" y="158.8">EMI4182MTTAG</text>
</g>
<g font-size="1.2">
<text x="81.3" y="31.1">35</text>
<text x="82" y="33.9">1</text>
<text x="91.5" y="32.5">34</text>
<text x="91.5" y="35.2">2</text>
<text x="195.2" y="32.5">35</text>
<text x="195.8" y="35.2">1</text>
<text x="205.3" y="33.9">34</text>
<text x="82" y="36.6">3</text>
<text x="82" y="39.3">5</text>
<text x="91.5" y="38">4</text>
<text x="91.5" y="40.7">6</text>
<text x="195.8" y="38">3</text>
<text x="195.8" y="40.7">5</text>
<text x="205.3" y="36.6">2</text>
<text x="205.3" y="39.3">4</text>
<text x="81.3" y="47.6">11</text>
<text x="82" y="42.1">7</text>
<text x="82" y="44.8">9</text>
<text x="91.5" y="43.4">8</text>
<text x="91.5" y="46.2">10</text>
<text x="195.8" y="43.4">7</text>
<text x="195.8" y="46.2">9</text>
<text x="205.3" y="42.1">6</text>
<text x="205.3" y="44.8">8</text>
<text x="205.3" y="47.6">10</text>
<text x="81.3" y="50.3">13</text>
<text x="81.3" y="53.1">15</text>
<text x="91.5" y="49">12</text>
<text x="91.5" y="51.7">14</text>
<text x="195.2" y="49">11</text>
<text x="195.2" y="51.7">13</text>
<text x="205.3" y="50.3">12</text>
<text x="205.3" y="53.1">14</text>
<text x="81.3" y="55.8">17</text>
<text x="81.3" y="58.6">19</text>
<text x="91.5" y="54.5">16</text>
<text x="91.5" y="57.2">18</text>
<text x="91.5" y="59.9">20</text>
<text x="195.2" y="54.5">15</text>
<text x="195.2" y="57.2">17</text>
<text x="195.2" y="59.9">19</text>
<text x="205.3" y="55.8">16</text>
<text x="205.3" y="58.6">18</text>
<text x="81.3" y="61.3">21</text>
<text x="81.3" y="64">23</text>
<text x="91.5" y="62.7">22</text>
<text x="91.5" y="65.4">24</text>
<text x="195.2" y="62.7">21</text>
<text x="195.2" y="65.4">23</text>
<text x="205.3" y="61.3">20</text>
<text x="205.3" y="64">22</text>
<text x="67.2" y="71">VPH_PWR</text>
<text x="81.3" y="66.8">25</text>
<text x="81.3" y="69.5">27</text>
<text x="91.5" y="68.2">26</text>
<text x="91.5" y="70.9">28</text>
<text x="102.9" y="69.6">VPH_PWR</text>
<text x="195.2" y="68.2">25</text>
<text x="195.2" y="70.9">27</text>
<text x="205.3" y="66.8">24</text>
<text x="205.3" y="69.5">26</text>
<text x="216.7" y="71">VPH_PWR</text>
<text x="81.3" y="72.3">29</text>
<text x="81.3" y="75">31</text>
<text x="81.3" y="77.7">33</text>
<text x="91.5" y="73.6">30</text>
<text x="91.5" y="76.4">32</text>
<text x="181" y="72.3">VPH_PWR</text>
<text x="195.2" y="73.6">29</text>
<text x="195.2" y="76.4">31</text>
<text x="205.3" y="72.3">28</text>
<text x="205.3" y="75">30</text>
<text x="205.3" y="77.7">32</text>
<text x="195.2" y="79.1">33</text>
<text x="62.8" y="118.9">1</text>
<text x="77.8" y="118.9">10</text>
<text x="62.8" y="120.3">2</text>
<text x="62.8" y="123">4</text>
<text x="62.8" y="124.4">5</text>
<text x="77.8" y="120.3">9</text>
<text x="77.8" y="123">7</text>
<text x="77.8" y="124.4">6</text>
<text x="132.8" y="120.3">1</text>
<text x="132.8" y="121.6">2</text>
<text x="132.8" y="124.4">4</text>
<text x="132.8" y="125.7">5</text>
<text x="147.7" y="120.3">10</text>
<text x="147.7" y="121.6">9</text>
<text x="147.7" y="124.4">7</text>
<text x="147.7" y="125.7">6</text>
<text x="194.5" y="120.3">1</text>
<text x="194.5" y="121.6">2</text>
<text x="194.5" y="124.4">4</text>
<text x="194.5" y="125.7">5</text>
<text x="209.4" y="120.3">10</text>
<text x="209.4" y="121.6">9</text>
<text x="209.4" y="124.4">7</text>
<text x="209.4" y="125.7">6</text>
<text x="69.6" y="131.8" transform="rotate(-90 69.6 131.8)">3</text>
<text x="71" y="131.8" transform="rotate(-90 71 131.8)">8</text>
<text x="139.6" y="133.2" transform="rotate(-90 139.6 133.2)">3</text>
<text x="141" y="133.2" transform="rotate(-90 141 133.2)">8</text>
<text x="201.3" y="133.2" transform="rotate(-90 201.3 133.2)">3</text>
<text x="202.7" y="133.2" transform="rotate(-90 202.7 133.2)">8</text>
<text x="62.8" y="143.6">1</text>
<text x="77.8" y="143.6">10</text>
<text x="62.8" y="145">2</text>
<text x="62.8" y="147.7">4</text>
<text x="62.8" y="149.1">5</text>
<text x="77.8" y="145">9</text>
<text x="77.8" y="147.7">7</text>
<text x="77.8" y="149.1">6</text>
<text x="132.8" y="146.3">1</text>
<text x="132.8" y="147.7">2</text>
<text x="147.7" y="146.3">10</text>
<text x="147.7" y="147.7">9</text>
<text x="132.8" y="150.5">4</text>
<text x="132.8" y="151.8">5</text>
<text x="147.7" y="150.5">7</text>
<text x="147.7" y="151.8">6</text>
<text x="69.6" y="156.5" transform="rotate(-90 69.6 156.5)">3</text>
<text x="71" y="156.5" transform="rotate(-90 71 156.5)">8</text>
<text x="139.6" y="159.3" transform="rotate(-90 139.6 159.3)">3</text>
<text x="141" y="159.3" transform="rotate(-90 141 159.3)">8</text>
</g>
<g font-size="1.2" fill="#004080">
<text x="84.3" y="34.8">1</text>
<text x="84.3" y="32">M2</text>
<text x="88.2" y="33.4">M1</text>
<text x="198.2" y="33.4">M2</text>
<text x="202" y="34.8">M1</text>
<text x="84.3" y="37.5">3</text>
<text x="84.3" y="40.2">5</text>
<text x="89.2" y="36.1">2</text>
<text x="89.2" y="38.9">4</text>
<text x="89.2" y="41.6">6</text>
<text x="198.2" y="36.1">1</text>
<text x="198.2" y="38.9">3</text>
<text x="198.2" y="41.6">5</text>
<text x="203" y="37.5">2</text>
<text x="203" y="40.2">4</text>
<text x="84.3" y="43">7</text>
<text x="84.3" y="45.7">9</text>
<text x="88.5" y="47.1">10</text>
<text x="89.2" y="44.3">8</text>
<text x="198.2" y="44.3">7</text>
<text x="198.2" y="47.1">9</text>
<text x="203" y="43">6</text>
<text x="203" y="45.7">8</text>
<text x="84.3" y="48.5">11</text>
<text x="84.3" y="51.2">13</text>
<text x="84.3" y="53.9">15</text>
<text x="88.5" y="49.8">12</text>
<text x="88.5" y="52.6">14</text>
<text x="198.2" y="49.8">11</text>
<text x="198.2" y="52.6">13</text>
<text x="202.3" y="48.5">10</text>
<text x="202.3" y="51.2">12</text>
<text x="202.3" y="53.9">14</text>
<text x="84.3" y="56.7">17</text>
<text x="84.3" y="59.5">19</text>
<text x="88.5" y="55.3">16</text>
<text x="88.5" y="58.1">18</text>
<text x="198.2" y="55.3">15</text>
<text x="198.2" y="58.1">17</text>
<text x="202.3" y="56.7">16</text>
<text x="202.3" y="59.5">18</text>
<text x="84.3" y="62.2">21</text>
<text x="84.3" y="64.9">23</text>
<text x="88.5" y="60.8">20</text>
<text x="88.5" y="63.6">22</text>
<text x="198.2" y="60.8">19</text>
<text x="198.2" y="63.6">21</text>
<text x="202.3" y="62.2">20</text>
<text x="202.3" y="64.9">22</text>
<text x="84.3" y="67.7">25</text>
<text x="84.3" y="70.4">27</text>
<text x="88.5" y="66.3">24</text>
<text x="88.5" y="69.1">26</text>
<text x="88.5" y="71.8">28</text>
<text x="198.2" y="66.3">23</text>
<text x="198.2" y="69.1">25</text>
<text x="198.2" y="71.8">27</text>
<text x="202.3" y="67.7">24</text>
<text x="202.3" y="70.4">26</text>
<text x="84.3" y="73.2">29</text>
<text x="84.3" y="75.9">31</text>
<text x="88.5" y="74.5">30</text>
<text x="88.5" y="77.3">32</text>
<text x="198.2" y="74.5">29</text>
<text x="198.2" y="77.3">31</text>
<text x="202.3" y="73.2">28</text>
<text x="202.3" y="75.9">30</text>
<text x="84.3" y="78.6">33</text>
<text x="198.2" y="80">33</text>
<text x="202.3" y="78.6">32</text>
<text x="65.1" y="119.8">In_1_P</text>
<text x="71.3" y="119.8">Out_1_P</text>
<text x="65.1" y="121.2">In_1_N</text>
<text x="65.1" y="123.9">In_2_P</text>
<text x="65.1" y="125.3">In_2_N</text>
<text x="71.2" y="121.2">Out_1_N</text>
<text x="71.2" y="125.3">Out_2_N</text>
<text x="71.3" y="123.9">Out_2_P</text>
<text x="135.1" y="121.2">In_1_P</text>
<text x="135.1" y="122.5">In_1_N</text>
<text x="135.1" y="125.3">In_2_P</text>
<text x="141.1" y="122.5">Out_1_N</text>
<text x="141.2" y="121.2">Out_1_P</text>
<text x="141.2" y="125.3">Out_2_P</text>
<text x="196.8" y="121.2">In_1_P</text>
<text x="196.8" y="122.5">In_1_N</text>
<text x="196.8" y="125.3">In_2_P</text>
<text x="202.9" y="122.5">Out_1_N</text>
<text x="202.9" y="121.2">Out_1_P</text>
<text x="202.9" y="125.3">Out_2_P</text>
<text x="70.5" y="129.5" transform="rotate(-90 70.5 129.5)">GND1</text>
<text x="71.9" y="129.5" transform="rotate(-90 71.9 129.5)">GND2</text>
<text x="135.1" y="126.6">In_2_N</text>
<text x="140.5" y="130.9" transform="rotate(-90 140.5 130.9)">GND1</text>
<text x="141.1" y="126.6">Out_2_N</text>
<text x="141.9" y="130.9" transform="rotate(-90 141.9 130.9)">GND2</text>
<text x="196.8" y="126.6">In_2_N</text>
<text x="202.2" y="130.9" transform="rotate(-90 202.2 130.9)">GND1</text>
<text x="202.9" y="126.6">Out_2_N</text>
<text x="203.6" y="130.9" transform="rotate(-90 203.6 130.9)">GND2</text>
<text x="65.1" y="144.5">In_1_P</text>
<text x="65.1" y="145.9">In_1_N</text>
<text x="65.1" y="148.6">In_2_P</text>
<text x="65.1" y="150">In_2_N</text>
<text x="71.2" y="145.9">Out_1_N</text>
<text x="71.2" y="150">Out_2_N</text>
<text x="71.3" y="144.5">Out_1_P</text>
<text x="71.3" y="148.6">Out_2_P</text>
<text x="135.1" y="147.2">In_1_P</text>
<text x="135.1" y="148.6">In_1_N</text>
<text x="141.1" y="148.6">Out_1_N</text>
<text x="141.2" y="147.2">Out_1_P</text>
<text x="70.5" y="154.2" transform="rotate(-90 70.5 154.2)">GND1</text>
<text x="71.9" y="154.2" transform="rotate(-90 71.9 154.2)">GND2</text>
<text x="135.1" y="151.4">In_2_P</text>
<text x="135.1" y="152.7">In_2_N</text>
<text x="141.1" y="152.7">Out_2_N</text>
<text x="141.2" y="151.4">Out_2_P</text>
<text x="140.5" y="156.9" transform="rotate(-90 140.5 156.9)">GND1</text>
<text x="141.9" y="156.9" transform="rotate(-90 141.9 156.9)">GND2</text>
</g>
<g font-size="1.2" fill="#f00">
<text x="49.6" y="37.2">CAM_GPIO_2</text>
<text x="49.6" y="40">CAM_GPIO_1</text>
<text x="125.2" y="38.6">MCAM_PWDN</text>
<text x="163.5" y="38.6">CAM_GPIO_2</text>
<text x="163.5" y="41.3">CAM_GPIO_1</text>
<text x="239.1" y="40">SCAM_PWDN</text>
<text x="42.4" y="45.4">CSI0_MCLK</text>
<text x="48.9" y="42.7">CAM_I2C_SDA</text>
<text x="124.9" y="44.1">CAM_I2C_SCL</text>
<text x="156.2" y="46.8">CSI1_MCLK</text>
<text x="161.4" y="44.1">BLSP6_I2C_SDA</text>
<text x="238.8" y="45.4">BLSP6_I2C_SCL</text>
<text x="40.9" y="48.2">MCAM_RST_N</text>
<text x="64.7" y="52.7">DP1P_1</text>
<text x="64.7" y="49.9">DP1M_CLK</text>
<text x="103.1" y="48.6">DP1P_CLK</text>
<text x="154.9" y="49.6">SCAM_RST_N</text>
<text x="178.6" y="51.3">CSI_CLK_M</text>
<text x="218.3" y="49.9">CSI_CLK_P</text>
<text x="64.7" y="58.2">DP1P_0</text>
<text x="104.5" y="56.8">DP1M_0</text>
<text x="104.5" y="54.1">DP1M_1</text>
<text x="178.6" y="54.1">CSI_D1_P</text>
<text x="178.6" y="59.5">CSI_D0_P</text>
<text x="217" y="58.2">CSI_D0_M</text>
<text x="218.3" y="55.4">CSI_D1_M</text>
<text x="64.7" y="60.9">DP1M_2</text>
<text x="104.5" y="65">DP1P_3</text>
<text x="104.5" y="62.3">DP1P_2</text>
<text x="64.7" y="66.4">DP1M_3</text>
<text x="55.1" y="118.5">DP1P_0</text>
<text x="55.1" y="119.9">DP1M_0</text>
<text x="89.2" y="119.5">MIPI_CSI0_DATA0_P</text>
<text x="123.7" y="119.9">DP1P_CLK</text>
<text x="185.4" y="119.9">CSI_CLK_P</text>
<text x="55.1" y="122.7">DP1P_1</text>
<text x="55.1" y="124">DP1M_1</text>
<text x="89.2" y="120.9">MIPI_CSI0_DATA0_M</text>
<text x="89.2" y="123.6">MIPI_CSI0_DATA1_P</text>
<text x="89.2" y="125">MIPI_CSI0_DATA1_M</text>
<text x="123.7" y="121.3">DP1M_CLK</text>
<text x="159.1" y="120.9">MIPI_CSI0_CLK_P</text>
<text x="159.1" y="122.3">MIPI_CSI0_CLK_M</text>
<text x="185.4" y="121.3">CSI_CLK_M</text>
<text x="222.2" y="120.9">MIPI_CSI1_CLK_P</text>
<text x="222.2" y="122.3">MIPI_CSI1_CLK_M</text>
<text x="55.1" y="143.2">DP1P_3</text>
<text x="55.1" y="144.6">DP1M_3</text>
<text x="55.1" y="147.3">DP1P_2</text>
<text x="55.1" y="148.7">DP1M_2</text>
<text x="89.2" y="144.2">MIPI_CSI0_DATA3_P</text>
<text x="89.2" y="145.6">MIPI_CSI0_DATA3_M</text>
<text x="89.2" y="148.3">MIPI_CSI0_DATA2_P</text>
<text x="89.2" y="149.7">MIPI_CSI0_DATA2_M</text>
<text x="125.1" y="145.9">CSI_D1_P</text>
<text x="125.1" y="147.3">CSI_D1_M</text>
<text x="159.1" y="147">MIPI_CSI1_DATA1_P</text>
<text x="159.1" y="148.3">MIPI_CSI1_DATA1_M</text>
<text x="125.1" y="150.1">CSI_D0_P</text>
<text x="125.1" y="151.4">CSI_D0_M</text>
<text x="159.1" y="151.1">MIPI_CSI1_DATA0_P</text>
<text x="159.1" y="152.5">MIPI_CSI1_DATA0_M</text>
</g>
<g font-size="1">
<text x="28.8" y=".9">5</text>
<text x="83.7" y=".9">4</text>
<text x="138.5" y=".9">3</text>
<text x="193.4" y=".9">2</text>
<text x="248.2" y=".9">1</text>
<text x=".3" y="27.8">D</text>
<text x="276" y="27.8">D</text>
<text x=".3" y="79.3">C</text>
<text x="276" y="79.3">C</text>
<text x=".3" y="130.7">B</text>
<text x="276" y="130.7">B</text>
<text x=".3" y="182.1">A</text>
<text x="276" y="182.1">A</text>
<text x="28.8" y="208">5</text>
<text x="83.7" y="208">4</text>
<text x="138.5" y="208">3</text>
<text x="193.4" y="208">2</text>
<text x="248.2" y="208">1</text>
</g>
</svg>
